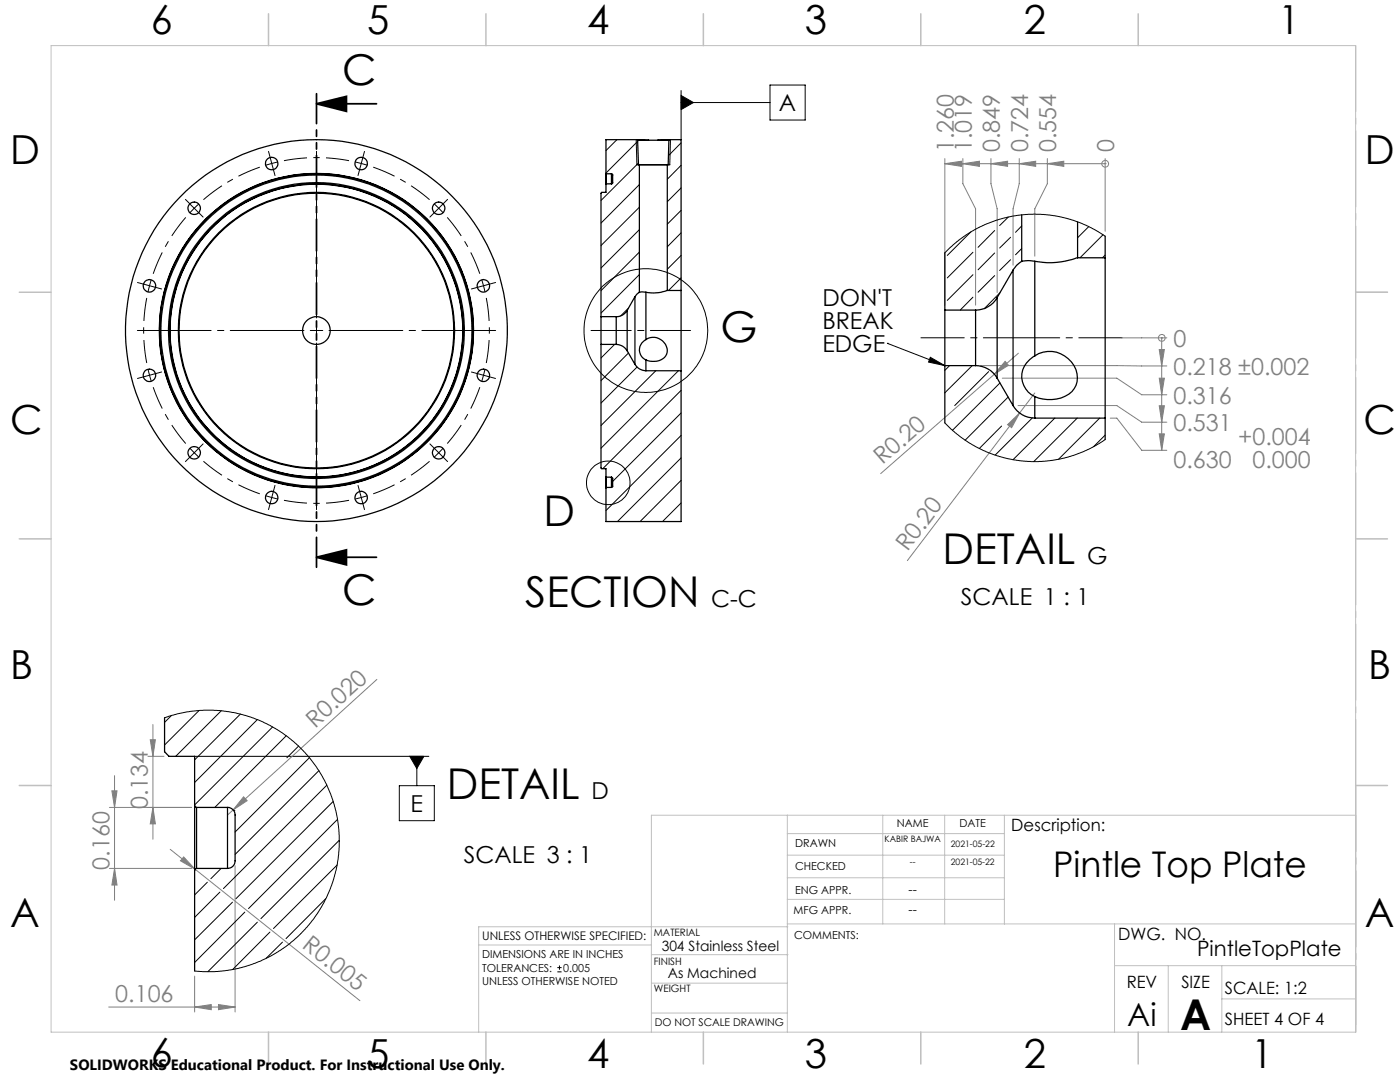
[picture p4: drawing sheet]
<svg xmlns="http://www.w3.org/2000/svg" width="279mm" height="216mm" viewBox="0 0 279 216" stroke-linecap="round" stroke-linejoin="round" font-family="sans-serif">
<g fill="none" stroke="#000" stroke-width=".2">
<path d="M135.9 19l2.5 1.5-2.5 1.4zM135.9 18.1v9.8M153.7 17h7v7h-7zM127 27.9l.1 5M133.8 27.9l-.1 5M135.9 20.5h17.8M37.9 40.7l.9 .9M38.8 41.6l-.9 .9M38.8 41.6l.9 .8M39.7 40.7l-.9 .9M177.1 68.5h.1M177.1 68.5l11.5 4.5"/>
<path d="M185.7 71.3l2.9 1.7-3.3-.8zM38.8 150.9h46.8M79.7 156.8h7v7h-7zM81.8 150.9h2.8l-1.4 2.5zM83.2 150.9v5.9M111.2 193.9h.9M111.2 193.1h.9M111.7 192.7v.8"/>
<circle cx="128.9" cy="66" r="12.3"/>
<circle cx="121.4" cy="96.3" r="4.3"/>
</g>
<g fill="none" stroke="#000" stroke-width=".2" stroke-dasharray="15.2 1.3 1.3 1.3" stroke-linecap="butt">
<path d="M54.2 32.6l-1.2 .4M54.2 32.6l1.2-.3M72.1 32.6l-1.2-.3M72.1 32.6l1.2 .4M29.8 57l-.3 1.2M29.8 57l.4-1.2M87.6 41.5l-.9-.8M87.6 41.5l.8 .9M96.5 57l-.4-1.2M96.5 57l.3 1.2M29.8 74.9l.4 1.2M29.8 74.9l-.3-1.2"/>
<path d="M96.5 74.9l.3-1.2M96.5 74.9l-.4 1.2M38.8 90.3l.9 .9M38.8 90.3l-.9-.9M54.2 99.3l1.2 .3M54.2 99.3l-1.2-.4M72.1 99.3l1.2-.4M72.1 99.3l-1.2 .3M87.6 90.3l.8-.9M87.6 90.3l-.9 .9"/>
</g>
<path d="M51.8 33.4a34.5 34.5 0 0 0-11.2 6.4M69.7 32.1a34.5 34.5 0 0 0-13 0M85.7 39.8a34.5 34.5 0 0 0-11.2-6.4M29.3 59.5a34.5 34.5 0 0 0 0 12.9M37.1 43.4a34.5 34.5 0 0 0-6.5 11.2M95.8 54.6a34.5 34.5 0 0 0-6.5-11.2M30.6 77.3a34.5 34.5 0 0 0 6.5 11.2M97 72.4a34.5 34.5 0 0 0 0-12.9M40.6 92a34.5 34.5 0 0 0 11.2 6.5M56.7 99.8a34.5 34.5 0 0 0 13 0M74.5 98.5a34.5 34.5 0 0 0 11.2-6.5M89.3 88.5a34.5 34.5 0 0 0 6.5-11.2" fill="none" stroke="#000" stroke-width=".2" stroke-dasharray="15.2 1.3 1.3 1.3" stroke-dashoffset="10.6" stroke-linecap="butt"/>
<path d="M63.1 20.7l6-1.5v3zM63.1 20.7h12M63.1 111.2l6-1.5v3zM63.1 111.2h12" fill="none" stroke="#000" stroke-width=".35"/>
<g fill="none" stroke="#808080" stroke-width=".2">
<path d="M188.6 32.7l3.3-.5v1zM188.6 32.7h32M188.6 31.6v29.3M192.2 32.7l3.3-.5v1zM192.2 31.6v5.1l2.5 5v19.2M197.8 32.7l3.3-.5v1zM197.8 31.6v5.1l1.2 5v16.7M203.4 32.7l3.3-.5v1zM203.4 31.6v5.1l-1.2 5v11.2M209 32.7l3.3-.5v1zM209 31.6v5.1l-2.5 5v9.4M220.6 32.7h.1"/>
<path d="M220.6 31.6v14.5M195.7 73h37.2M200 75.5h22.9l5 3.3h5M200.6 72.1l.7 .8-2.9 1.8zM203.2 70.5l-27.4 24M206.5 78.4l-25.4 33.5M223.9 67.4h9M231.4 69.7h1l-.6 3.3zM231.4 75.5h1l-.6 3.3zM231.8 67.4h.1M231.8 67.4v22.5M201.1 84.7l2.4-2.3-1.6 2.9z"/>
<path d="M203.2 80.9h19.7l5 3.3h5M221.6 83.4h1.3l5 6.5h5M231.4 81h1l-.6 3.2zM231.4 86.6h1l-.6 3.3zM75.2 135.6l-28.7 26M22.3 157.8h1.1l-.5 3.3zM22.9 154.8v24.8M29.5 150.9h3.2M30 147.6h1l-.5 3.3zM30.5 144.6v22.9M48.6 159l.7 .8-2.8 1.8zM21.8 173.3h16.4"/>
<path d="M21.8 161.1h16.4M22.9 173.3l.5 3.3h-1.1zM30.5 161.1l.5 3.3h-1zM34 169.5l4.9 3.9M36.7 171l2.2 2.4-2.9-1.6zM38.9 173.4l32.9 26.3M46.5 161.6l-1.1 1M46.9 172.8v29.1M38.8 194.8v7.1M21.7 200.9h25.2M38.8 200.9l3.4-.5v1.1zM43.6 200.4l3.3 .5-3.3 .6z"/>
<circle cx="220.6" cy="32.7" r=".68"/>
<circle cx="231.9" cy="67.4" r=".67"/>
</g>
<path d="M223.9 67.4h-40.1" fill="none" stroke="#000" stroke-width=".2" stroke-dasharray="15.2 1.3 1.3 1.3" stroke-dashoffset="6.6"/>
<g fill="none" stroke="#000" stroke-width=".2" stroke-dasharray="15.2 1.3 1.3 1.3">
<path d="M53.9 31.4l-.3-1.2M54.2 32.6l-.3-1.2M54.2 32.6l.4 1.2M54.6 33.8l.3 1.2M71.8 33.8l-.4 1.2M72.1 32.6l.3-1.2M72.1 32.6l-.3 1.2M72.4 31.4l.3-1.2M28.6 56.7l-1.2-.3M29.8 57l-1.2-.3M29.8 57l1.2 .3M31 57.3l1.3 .4"/>
<path d="M37.9 40.7l-.9-.9M39.7 42.4l.8 .9M86.7 42.4l-.9 .9M87.6 41.5l.8-.8M87.6 41.5l-.9 .9M88.4 40.7l.9-.9M95.3 57.3l-1.2 .4M96.5 57l1.2-.3M96.5 57l-1.2 .3M97.7 56.7l1.2-.3M28.6 75.2l-1.2 .3M29.8 74.9l-1.2 .3"/>
<path d="M29.8 74.9l1.2-.3M31 74.6l1.3-.4M63.2 65.9v-1.2M63.2 65.9h-1.3M63.2 65.9v1.3M63.2 65.9h1.2M95.3 74.6l-1.2-.4M96.5 74.9l1.2 .3M96.5 74.9l-1.2-.3M97.7 75.2l1.2 .3M37.9 91.2l-.9 .9M38.8 90.3l-.9 .9"/>
<path d="M38.8 90.3l.9-.8M39.7 89.5l.8-.9M54.2 99.3l-.3 1.2M54.2 99.3l.4-1.2M54.6 98.1l.3-1.2M71.8 98.1l-.4-1.2M72.1 99.3l.3 1.2M72.1 99.3l-.3-1.2M86.7 89.5l-.9-.9M87.6 90.3l.8 .9M87.6 90.3l-.9-.8M88.4 91.2l.9 .9"/>
<path d="M53.9 100.5l-.3 1.2M72.4 100.5l.3 1.2"/>
</g>
<path d="M60.7 65.9h-33.3M63.2 63.4v-33.2M63.2 68.4v33.3M65.7 65.9h33.2" fill="none" stroke="#000" stroke-width=".2" stroke-dasharray="15.2 1.3 1.3 1.3" stroke-dashoffset=".5"/>
<path d="M117.9 65.9h19.9" fill="none" stroke="#000" stroke-width=".2" stroke-dasharray="15.2 1.3 1.3 1.3" stroke-dashoffset="7.2"/>
<path d="M63.2 18.7v94.5" fill="none" stroke="#000" stroke-width=".35" stroke-dasharray="6.3 1.3 1.3 1.3 1.3 1.3" stroke-dashoffset=".4"/>
<path d="M270.6 9.1v49.2M270.6 58.3v49.2M270.6 107.5v49.2M270.6 156.7v49.2" fill="none" stroke="#c0c0c0" stroke-width=".2" stroke-dasharray="15.2 1.3 1.3 1.3" stroke-dashoffset="2.1"/>
<g fill="none" stroke="#c0c0c0" stroke-width=".2">
<path d="M10.2 9.1h260.3v196.9h-260.3zM270.5 58.3h6.4M270.5 156.7h6.4M157.1 162.7v43.3M157.1 175.2h43.3M157.1 170.6h43.3M157.1 166.3h43.3M157.1 179.5h43.3M176.2 162.7v21.7M188.5 162.7v21.7M200.4 162.7v21.7M270.6 162.7h-140.6v43.3"/>
<path d="M95.5 188.6h34.5M130 196.2h27.1M130 190.5h27.3M157.1 184.4h113.4M157.2 184.9h-61.7v21.1M222.4 184.4v21.6M222.4 192.7h48.1M233.2 192.7v13.3M243.8 199.3h26.7M243.8 192.7v13.3M130 202.1h27.1"/>
</g>
<g fill="none" stroke="#c0c0c0" stroke-width=".3">
<path d="M53.6 2.8v6.3M97 2.8v6.3M140.4 2.8v6.3M183.8 2.8v6.3M227.2 2.8v6.3M3.8 58.3h6.4M270.5 58.3h6.4M3.8 107.5h6.4M270.5 107.5h6.4M3.8 156.7h6.4M270.5 156.7h6.4M53.6 206v6.3"/>
<path d="M97 206v6.3M140.4 206v6.3M183.8 206v6.3M227.2 206v6.3"/>
</g>
<path d="M127.1 32.9h6.6" fill="none" stroke="#000" stroke-width=".25"/>
<g fill="#000">
<path d="M63.1 20.7l6-1.5v3zM63.1 111.2l6-1.5v3z"/>
<path d="M81.8 150.9l1.4 2.5 1.4-2.5zM185.7 71.3l2.9 1.7-3.3-.8z"/>
</g>
<g fill="#808080">
<path d="M200.6 72.1l.7 .8-2.9 1.8z"/>
<path d="M48.6 159l.7 .8-2.8 1.8z"/>
<path d="M201.1 84.7l2.4-2.3-1.6 2.9z"/>
<path d="M36.7 171l2.2 2.4-2.9-1.6z"/>
<path d="M231.4 69.7h1l-.6 3.3zM231.4 75.5h1l-.6 3.3zM231.4 81h1l-.6 3.2zM231.4 86.6h1l-.6 3.3z"/>
<path d="M209 32.7l3.3-.5v1zM203.4 32.7l3.3-.5v1zM197.8 32.7l3.3-.5v1zM192.2 32.7l3.3-.5v1zM188.6 32.7l3.3-.5v1z"/>
<path d="M43.6 200.4l3.3 .5-3.3 .6zM38.8 200.9l3.4-.5v1.1z"/>
<path d="M22.9 173.3l.5 3.3h-1.1zM22.3 157.8h1.1l-.5 3.3z"/>
<path d="M30 147.6h1l-.5 3.3zM30.5 161.1l.5 3.3h-1z"/>
</g>
<path d="M135.9 19l2.5 1.5-2.5 1.4z" fill="#000"/>
<g fill="none" stroke="#000" stroke-width=".25">
<path d="M120.9 34.6l.1 .1M120.9 34.6v2.2M120.9 36.8v1.6h-.8l-.2 .2v24.6M121 36.7l-.1 .1M121 34.7v2M121 34.7h1M121 36.7h1M122 34.7l.3 .1v1.7l-.3 .2M122 34.7v2M127.1 27.9l2.3 .1M127.1 27.9h-6.2v6.7M127.1 27.9l.1 .1"/>
<path d="M127.2 28h2.2M127.2 28l.2 4.9h.2M127.6 32.9h5.6M127.6 32.9v25.4M129.4 28h1.9M131.3 28h2.2M133.2 32.9v25.1M133.5 28l-.2 4.9h-.1M133.6 27.9l-2.3 .1M133.6 27.9h2.3v30.1M133.6 27.9l-.1 .1M126.7 59.2v13.5"/>
<path d="M126.7 59.2l-1.5 2.7M127.6 58.3h1.3M127.6 58.3l-.9 .9M128.9 58.3v9.5M133.2 58l-.3 .1a8.1 8.1 0 0 1-4 .2M133.2 58h2.7M135.9 58v16M188.6 50.4v11.5M199 59.4a5 5 0 0 1-4.3 2.5M199 59.4v16.1M202.2 53.9v27M202.2 53.9l-3.2 5.5"/>
<path d="M203.9 52.1l1.3-.1 1.3 .1M203.9 52.1a4.8 4.8 0 0 0-1.7 1.8M203.9 42.9v9.2M206.5 52.1v18.9M215.1 51.4h-.2a15.8 15.8 0 0 1-8.4 .7M215.1 51.4h5.5M215.1 44.3v7.1M220.6 51.4v32M220.6 47.1v4.3M119.9 63.2v5.5M119.9 68.7v24.7l.2 .1h.8v1.7M119.9 68.7h3.1"/>
<path d="M119.9 63.2h3.1M123 68.7a2.57 2.57 0 0 1 2.2 1.3M123 63.2v5.5M125.2 61.9a2.44 2.44 0 0 1-2.2 1.3M125.2 61.9v8.1M125.2 70l1.5 2.7M126.7 72.7a2.57 2.57 0 0 0 2.2 1.3M128.9 71.8v2.2M128.9 67.8a2.72 2.72 0 0 1 3.1 0 2.72 2.72 0 0 1 1 2.9 3.1 3.1 0 0 1-4.1 1.1M128.9 67.8a2.24 2.24 0 0 0-1.3 2 2.24 2.24 0 0 0 1.3 2M128.9 74h7M135.9 74v30.1h-15v-6.8"/>
<path d="M188.6 61.9v11.1M188.6 73v11.4M188.6 73h6.1M188.6 61.9h6.1M194.7 73a5 5 0 0 1 4.3 2.5M194.7 61.9v11.1M199 75.5l3.2 5.4M206.5 79.1v4.3M206.5 71a5.5 5.5 0 0 1 5.9 0 5.5 5.5 0 0 1 2.5 5.2 4.9 4.9 0 0 1-5 3.5 7.4 7.4 0 0 1-3.4-.6M206.5 71a4.5 4.5 0 0 0-2.6 4.1 4.5 4.5 0 0 0 2.6 4M120.9 95.2h.1M120.9 95.2v2.1"/>
<path d="M121 97.3h-.1M121 95.2v2.1M121 95.2h1M121 97.3h1M122 95.2l.3 .2v1.7l-.3 .2M122 95.2v2.1M202.2 80.9a5 5 0 0 0 4.3 2.5M206.5 83.4h14.1M220.6 83.4v4.3M32.8 143.2v6.8l.9 .9h5.1v9.8M38.8 160.7l.4 .4M38.8 160.7v13"/>
<path d="M38.8 173.7v20M39.2 173.3l-.3 .1-.1 .3M39.2 161.1v12.2M39.2 161.1h6.2M39.2 173.3h6.2M45.4 161.1a1.51 1.51 0 0 1 1.5 1.5v9.2a1.51 1.51 0 0 1-1.5 1.5M45.4 161.1v12.2"/>
<circle cx="54.2" cy="32.6" r="1.24"/>
<circle cx="72.1" cy="32.6" r="1.24"/>
<circle cx="29.8" cy="57" r="1.25"/>
<circle cx="38.7" cy="41.6" r="1.24"/>
<circle cx="87.5" cy="41.6" r="1.24"/>
<circle cx="96.5" cy="57" r="1.26"/>
<circle cx="29.8" cy="74.9" r="1.24"/>
<circle cx="63.1" cy="66" r="29.3"/>
<circle cx="63.1" cy="66" r="29.5"/>
<circle cx="63.1" cy="66" r="38.1"/>
<circle cx="63.1" cy="66" r="27.6"/>
<circle cx="63.1" cy="66" r="27.4"/>
<circle cx="63.1" cy="66" r="31.4"/>
<circle cx="63.1" cy="66" r="31"/>
<circle cx="63.1" cy="66" r="2.77"/>
<circle cx="63.2" cy="66" r="29.2"/>
<circle cx="63.2" cy="66" r="31.3"/>
<circle cx="96.5" cy="74.9" r="1.25"/>
<circle cx="38.7" cy="90.4" r="1.24"/>
<circle cx="54.2" cy="99.3" r="1.24"/>
<circle cx="72.1" cy="99.3" r="1.24"/>
<circle cx="87.5" cy="90.4" r="1.24"/>
</g>
<g fill="none" stroke="#000" stroke-width=".2">
<path d="M123.1 27.9l-2.2 2.2M127.3 28.2l-6.4 6.3M127.4 32.6l-7.5 7.4M127.6 36.8l-7.7 7.7M135.9 28.5l-2.5 2.5M135.9 33l-2.7 2.8M135.9 37.5l-2.7 2.8M127.6 45.8l-7.7 7.7M127.6 41.3l-7.7 7.7M127.6 50.3l-7.7 7.7M127.6 54.8l-7.7 7.7M135.9 42l-2.7 2.7"/>
<path d="M135.9 46.5l-2.7 2.7M135.9 51l-2.7 2.7M135.9 55.5l-2.5 2.5M193.7 46.3l-4.6 4.7M194.2 50.3l-5.1 5.2M194.2 54.8l-5.1 5.1M194.2 59.3l-2.6 2.6M198.5 55l-3.3 3.3M198.5 46l-3.3 3.4M198.5 50.5l-3.3 3.3M199.6 58.4l-3.2 3.2M201.2 43.3l-1.7 1.7"/>
<path d="M201.7 47.3l-2.2 2.2M201.7 51.8l-2.2 2.2M203.9 45.1l-1.2 1.3M203.9 49.6l-1.2 1.2M217.3 45.2l-2.2 2.2M220.1 46.8l-4.6 4.6M220.6 47.1l-2-1.2-1.9-1-3.9-1.4-2.2-.4-2.2-.3-2.1-.1-2.4 .2-2 .2-2.4 .6-3.9 1.6-2.4 1.3-1.9 1.3-2.7 2.5M220.6 50.9l-.6 .5M122.7 68.7l-2.8 2.7M125.4 70.4l-5.5 5.6M125.4 61.5l-1.5 1.5M127.1 73.2l-7.2 7.2"/>
<path d="M130.9 74l-11 10.9M135.4 74l-15.5 15.4M135.9 77.9l-15.6 15.6M189.5 73l-.9 .9M194 73l-5.4 5.4M197.3 74.2l-6.8 6.7M199.6 76.4l-9.5 9.5M201.2 79.2l-8.6 8.6M121.1 97.3l-.2 .1M135.9 82.4l-13.6 13.7M135.9 86.9l-15 15M135.9 91.4l-12.7 12.7"/>
<path d="M135.9 95.8l-8.2 8.3M188.6 84.4l1.3 1.3 1.9 1.5 1.7 1.2 2.6 1.5 4.2 1.4 3.5 .7 4.2 .1 4.4-.7 4-1.3 2-1.1 2.2-1.3M199.9 85l-4.5 4.5M206 83.4l-7.4 7.4M210.5 83.4l-8.3 8.3M215 83.4l-8.7 8.7M219.5 83.4l-8.3 8.3M220.6 86.8l-2.3 2.3M135.9 100.4l-3.7 3.7M32.8 143.2l2.5-.7 2.8-.6 2.5-.2 3.6 .1 2.9 .5 3 .8 2.4 1 2.9 1.5 2.2 1.5 1.8 1.6 2.4 2.5 1.9 2.7 1.4 2.5 1.3 3.2 .6 2.2 .6 3.1 .1 1.7-.1 3.9-.5 3.2-.9 2.9-1.2 2.9-1.6 2.7-1.5 2-1.8 2-2.2 2-2 1.5-2.3 1.3-3.4 1.5-2.6 .7-2.8 .5-1.9 .2-4.1-.2M34.2 142.8l-1.4 1.3M39.7 141.8l-6.9 6.9"/>
<path d="M44.2 141.8l-9.1 9.1M48 142.5l-9.2 9.1M51.4 143.6l-12.6 12.5M54.4 145.1l-15.6 15.5M57.1 146.8l-14.2 14.3M59.6 148.9l-2.3 2.3M61.7 151.2l-14.8 14.8M63.6 153.8l-16.7 16.7M65.2 156.7l-20.6 20.6M66.5 159.9l-19.4 19.4M41.4 176l-2.6 2.6M43.9 178l-5.1 5.1"/>
<path d="M44.1 173.3l-2 2M46.7 161.7h.1M65 179.3l-7.9 8M67.3 172.6l-12.7 12.7M67.3 163.5l-17.7 17.8M67.7 167.7l-15.6 15.6M46.4 180l-7.6 7.5M48.9 182l-10.1 10.1M51.4 184l-9.9 9.9M53.9 186l-7.5 7.5M56.4 188l-3.3 3.2"/>
</g>
<g font-size="8.5">
<text x="68.3" y="16.9">C</text>
<text x="143.8" y="68.3">G</text>
<text x="108.4" y="105">D</text>
<text x="188.1" y="112.5">DETAIL</text>
<text x="68.3" y="120.8">C</text>
<text x="104.8" y="121.2">SECTION</text>
<text x="89.2" y="159.4">DETAIL</text>
<text x="235.5" y="205.4">A</text>
</g>
<g font-size="8">
<text x="30.1" y="6.8">6</text>
<text x="73.3" y="6.9">5</text>
<text x="117.2" y="6.9">4</text>
<text x="160.6" y="6.9">3</text>
<text x="204.3" y="6.9">2</text>
<text x="255.1" y="6.9">1</text>
<text x="2.1" y="32.8">D</text>
<text x="272.4" y="32.8">D</text>
<text x="2.1" y="86.5">C</text>
<text x="272.1" y="86.5">C</text>
<text x="2.1" y="135.6">B</text>
<text x="273.1" y="135.6">B</text>
<text x="2.1" y="185">A</text>
<text x="272.4" y="185">A</text>
<text x="30.1" y="213">6</text>
<text x="73.3" y="213">5</text>
<text x="117.2" y="213">4</text>
<text x="160.6" y="213">3</text>
<text x="204.3" y="213">2</text>
<text x="249.7" y="213">1</text>
</g>
<text font-size="7.1" x="210.2" y="174.9">Pintle Top Plate</text>
<text font-size="6.3" x="225" y="204.6">Ai</text>
<g font-size="4.7">
<text x="155.5" y="22.2">A</text>
<text x="164.1" y="61.2">DON'T</text>
<text x="164.1" y="65.7">BREAK</text>
<text x="164.1" y="70.2">EDGE</text>
<text x="217" y="112.5">G</text>
<text x="141.9" y="121.2">C-C</text>
<text x="191.8" y="120.7">SCALE 1 : 1</text>
<text x="118.1" y="159.4">D</text>
<text x="82" y="162">E</text>
<text x="92.5" y="172.1">SCALE 3 : 1</text>
</g>
<g font-size="4.7" fill="#808080">
<text x="190.3" y="30.4" transform="rotate(-90 190.3 30.4)">1.260</text>
<text x="194" y="30.4" transform="rotate(-90 194 30.4)">1.019</text>
<text x="199.6" y="30.4" transform="rotate(-90 199.6 30.4)">0.849</text>
<text x="205.2" y="30.4" transform="rotate(-90 205.2 30.4)">0.724</text>
<text x="210.8" y="30.4" transform="rotate(-90 210.8 30.4)">0.554</text>
<text x="222.4" y="30.4" transform="rotate(-90 222.4 30.4)">0</text>
<text x="234.2" y="69.2">0</text>
<text x="234.2" y="74.8">0.218 ±0.002</text>
<text x="234.2" y="80.5">0.316</text>
<text x="234.2" y="86">0.531</text>
<text x="247.1" y="88.8">+0.004</text>
<text x="176.1" y="92.9" transform="rotate(-41 176.1 92.9)">R0.20</text>
<text x="234.2" y="93.3">0.630</text>
<text x="249.9" y="93.4">0.000</text>
<text x="181.1" y="110.2" transform="rotate(-53 181.1 110.2)">R0.20</text>
<text x="62.9" y="145.4" transform="rotate(-42 62.9 145.4)">R0.020</text>
<text x="29.5" y="161.4" transform="rotate(-90 29.5 161.4)">0.134</text>
<text x="21.8" y="173.5" transform="rotate(-90 21.8 173.5)">0.160</text>
<text x="60.1" y="189" transform="rotate(39 60.1 189)">R0.005</text>
<text x="23" y="199.9">0.106</text>
</g>
<text font-size="4.2" x="238.9" y="190.8">PintleTopPlate</text>
<g font-size="3.4">
<text x="201.8" y="165.9">Description:</text>
<text x="223.2" y="187.6">DWG. NO.</text>
<text x="224.9" y="197.2">REV</text>
<text x="235.8" y="197.2">SIZE</text>
<text x="244.4" y="198.4">SCALE: 1:2</text>
<text x="244.4" y="204.6">SHEET 4 OF 4</text>
</g>
<text font-size="3" x="14" y="213.5">SOLIDWORKS Educational Product. For Instructional Use Only.</text>
<g font-size="2.8">
<text x="132.1" y="189.7">304 Stainless Steel</text>
<text x="133.3" y="195.1">As Machined</text>
</g>
<g font-size="2.5">
<text x="181.3" y="178.3">--</text>
<text x="181.3" y="182.3">--</text>
</g>
<text font-size="2.4" x="96.2" y="187.5">UNLESS OTHERWISE SPECIFIED:</text>
<g font-size="2.2">
<text x="179" y="165.1">NAME</text>
<text x="191.5" y="165.1">DATE</text>
<text x="158.7" y="169">DRAWN</text>
<text x="158.7" y="173.5">CHECKED</text>
<text x="158.7" y="178.3">ENG APPR.</text>
<text x="158.4" y="182.4">MFG APPR.</text>
<text x="96.2" y="191.2">DIMENSIONS ARE IN INCHES</text>
<text x="158.5" y="187.4">COMMENTS:</text>
<text x="96.2" y="196.5">UNLESS OTHERWISE NOTED</text>
<text x="96.2" y="193.9">TOLERANCES:</text>
<text x="112.4" y="193.9">0.005</text>
</g>
<text font-size="2.1" x="130.7" y="204.6">DO NOT SCALE DRAWING</text>
<g font-size="2">
<text x="130.5" y="186.8">MATERIAL</text>
<text x="130.5" y="192.5">FINISH</text>
<text x="130.5" y="198">WEIGHT</text>
</g>
<g font-size="1.8">
<text x="176.5" y="168">KABIR BAJWA</text>
<text x="181.6" y="172.6">--</text>
<text x="189.7" y="172.6">2021-05-22</text>
<text x="189.8" y="169">2021-05-22</text>
</g>
</svg>
